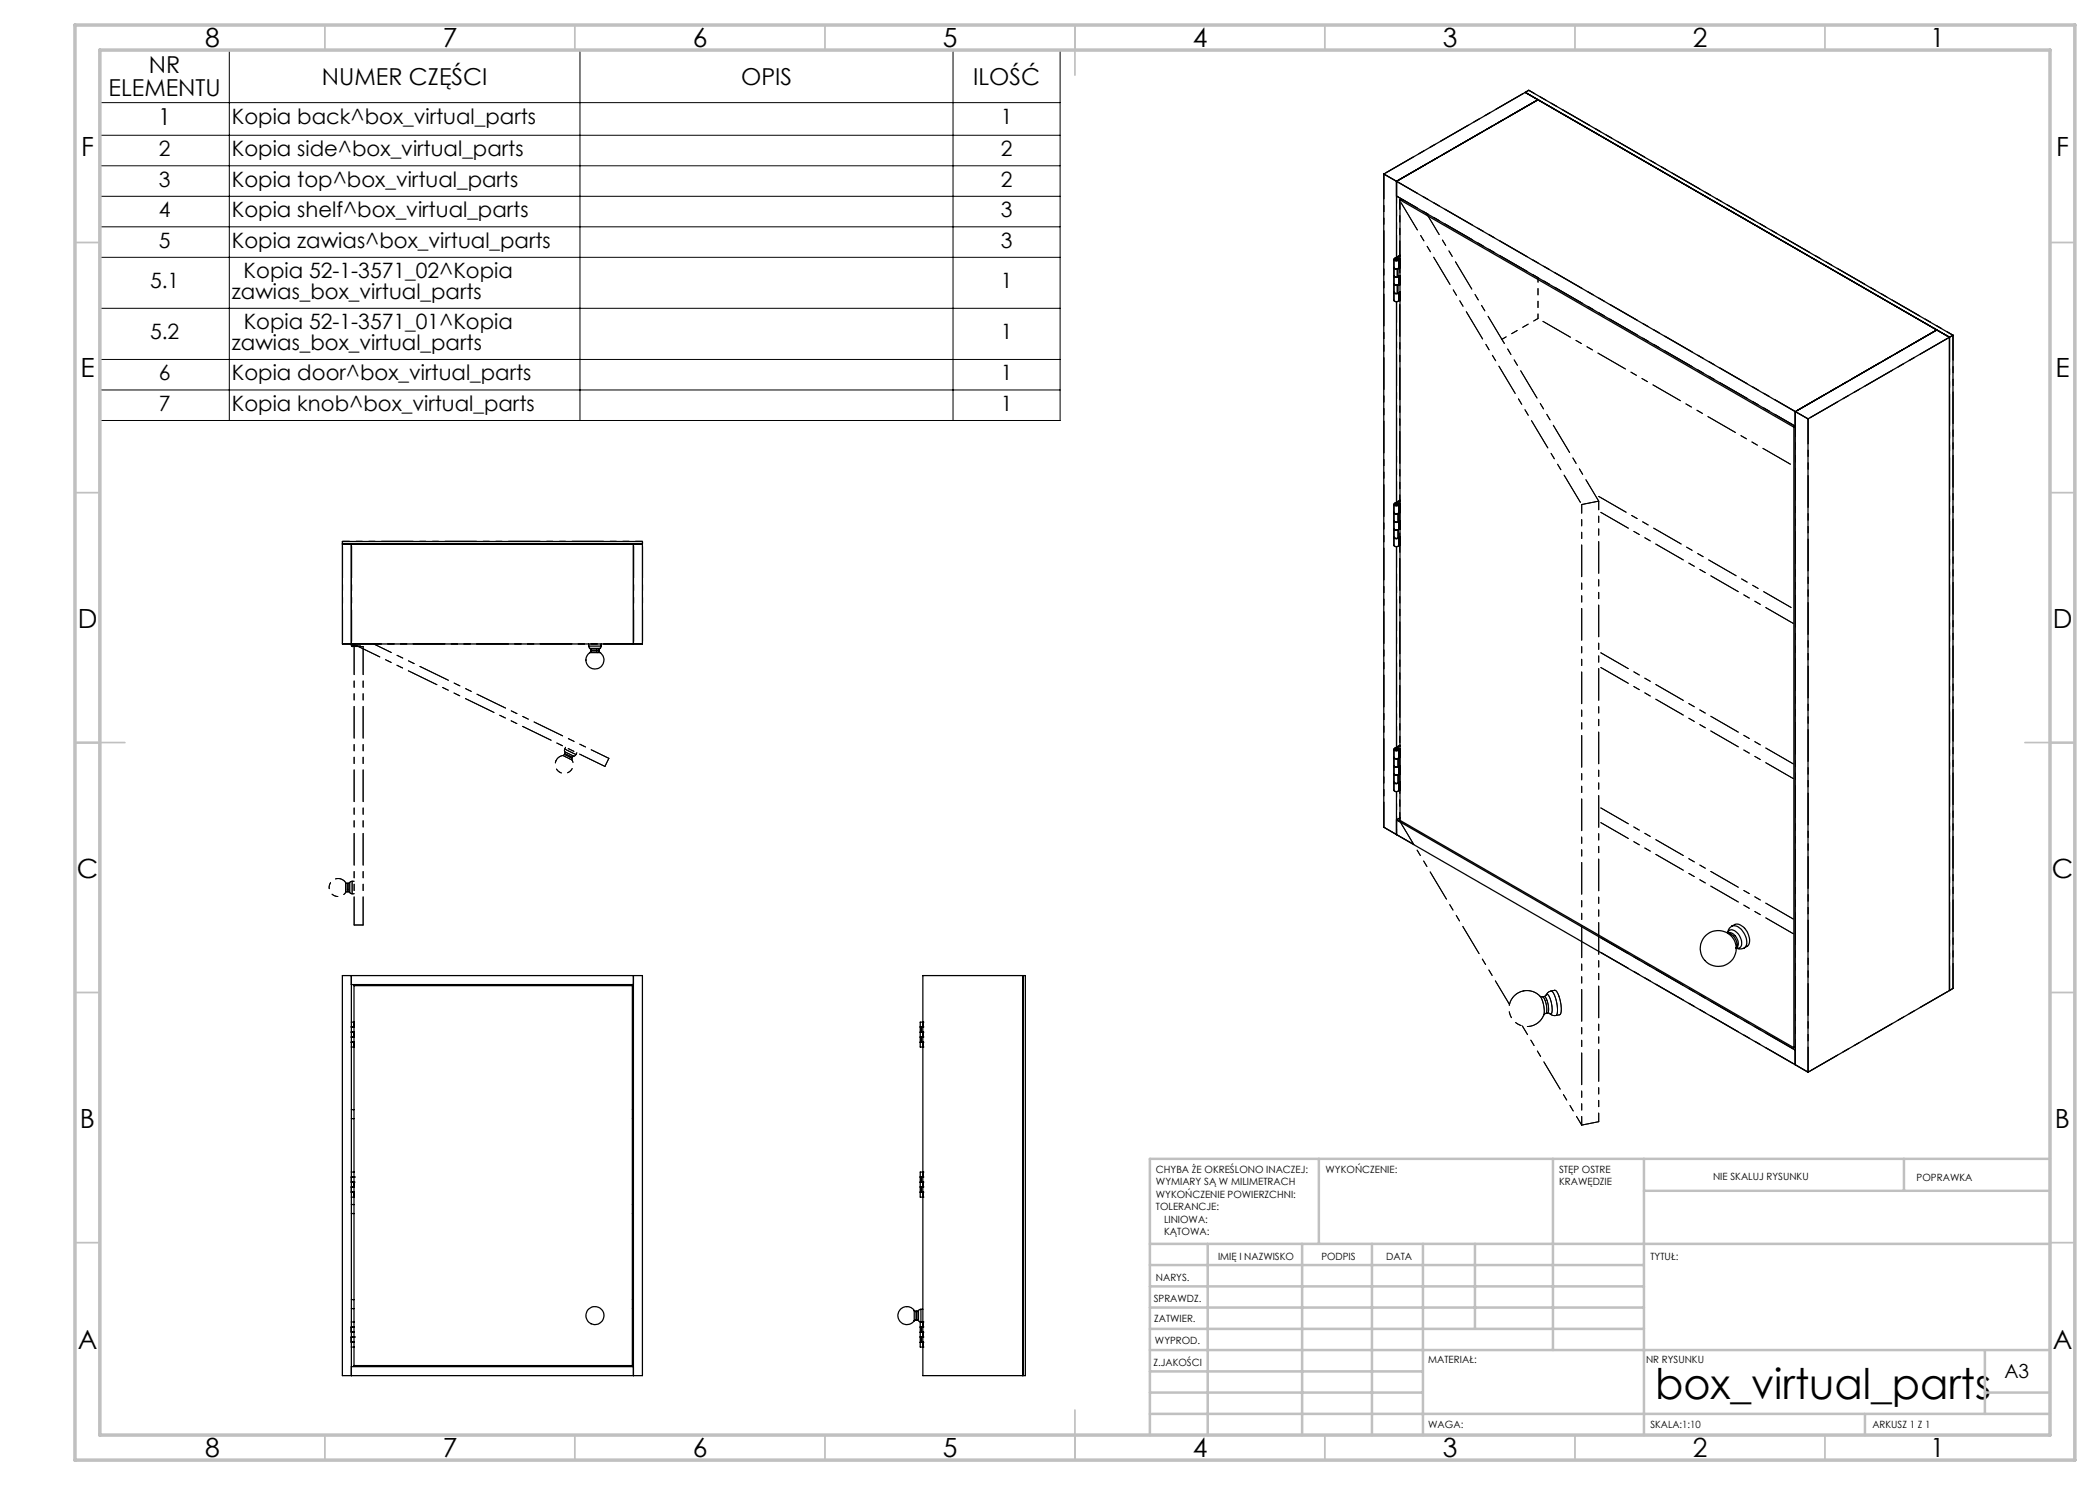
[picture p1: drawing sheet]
<svg xmlns="http://www.w3.org/2000/svg" width="420mm" height="297mm" viewBox="0 0 420 297" stroke-linecap="round" stroke-linejoin="round" font-family="sans-serif">
<g fill="none" stroke="#000" stroke-width=".2">
<path d="M20 10h192v74.1h-192zM45.9 10v74.1M116 10v74.1M190.6 10v74.1M20 27.1h192M20 33.2h192M20 39.3h192M20 20.5h192M20 45.4h192M20 51.5h192M20 61.7h192M20 71.9h192"/>
<path d="M20 78h192"/>
</g>
<g fill="none" stroke="#c0c0c0" stroke-width=".35">
<path d="M65 5v5M115 5v5M165 5v5M215 5v10M265 5v5M315 5v5M365 5v5M15 48.5h5M410 48.5h5M15 98.5h5M410 98.5h5M15 148.5h10"/>
<path d="M405 148.5h10M15 198.5h5M410 198.5h5M15 248.5h5M410 248.5h5M65 287v5M115 287v5M165 287v5M215 282v10M265 287v5M315 287v5M365 287v5"/>
</g>
<g fill="none" stroke="#c0c0c0" stroke-width=".5">
<path d="M263.8 231.8v17M310.6 231.8v38.2M328.8 231.8v55.2M328.8 238.2h81.2M380.8 231.8v6.4M410 231.8h-180v55.2M230 248.8h180M230 257.3h98.8M230 253h98.8M241.5 248.8v38.2M260.4 248.8v38.2M274.4 248.8v38.2"/>
<path d="M284.6 248.8v38.2M295 248.8v17M230 265.8h98.8M230 261.5h98.8M230 278.5h54.6M230 274.3h54.6M230 270h180M397 278.5h13M397 270v12.8M230 282.8h180M373 282.8v4.2"/>
</g>
<path d="M15 5h400v287h-400zM20 10h390v277h-390z" fill="none" stroke="#c0c0c0" stroke-width=".7"/>
<g fill="none" stroke="#000" stroke-width=".25">
<path d="M305 18.5l2.6 1.5-28.3 16.3M305 18.5l84.9 48.9M305 18.5l-28.2 16.3M305 18.5l.8-.4 84.8 49M276.8 34.8l2.5 1.5M276.8 34.8v130.6l2.5 1.5M279.3 39.2l79.8 46.1-.3 .1M279.3 36.3v15.2M279.3 36.3l79.8 46M280 40v124.1l78.8 45.4M280 40l78.8 45.4M280.3 39.8l-.3 .2"/>
<path d="M278.8 58.4l.3 .3 .5-.1M278.8 51.9v8.1a.55 .55 0 0 0 .5 .4 .55 .55 0 0 0 .5-.4v-1.4l-.3 .1h-.4l-.3-.2M279 51.8a.3 .3 0 0 1 .3-.1 .3 .3 0 0 1 .2 .3 .31 .31 0 0 1-.3 .1 .31 .31 0 0 1-.2-.3zM279.6 55.3l-.5 .1-.3-.2a.6 .6 0 0 0 1 .1v1.5M279.6 53.7v1.6M279.6 57v1.6M279.8 53.5a.57 .57 0 0 1-1 0l.3 .3 .5-.1M279.8 56.8a.57 .57 0 0 1-1 0l.3 .2h.5M279.8 51.9v1.6M279.9 51.8v1.6M279.9 55.2v1.5M279.9 58.5v1.5h.1"/>
<path d="M279.9 56.7l.1 .1-.4 .2M279.9 53.4l.1 .1-.4 .2M279.9 51.8l.1 .1M279.9 53.4l-.1 .1M279.9 56.7l-.1 .1M279.9 59.5h-.1M280 51l-1.2 .8a.49 .49 0 0 0 .4 .4 .49 .49 0 0 0 .6-.3l-.4-.3 .1 .2a.25 .25 0 0 1-.2 .3 .25 .25 0 0 1-.3-.3M280 58.4l-.4 .2M280 55.1l-.4 .2M280 51.7l-.1 .1M280 51.2l-1 .6M279.3 60.4v40.1"/>
<path d="M389.9 67.4l-2.6-1.4-28.2 16.3M389.9 67.4l-28.3 16.4M389.9 67.4v130.7M390.6 67.1v130.6l-.7 .4M390.6 67.1l-.7 .3M358.8 85.4v124.1M359.1 82.3v130.7M359.1 82.3l2.5 1.5M361.6 83.8v130.7M68.5 108.3h60v20.5h-60zM68.5 108.8h60M70.3 108.8v20.3a.26 .26 0 0 0 .3 .3 .26 .26 0 0 0 .2-.4 .26 .26 0 0 0-.4-.1"/>
<path d="M126.7 108.8v20M278.8 105.8l.3 .2h.5M278.8 107.4l.1 .2h.7M278.8 100.9v4.8a.55 .55 0 0 0 .5 .3 .55 .55 0 0 0 .5-.3M278.8 107.5l.3 .2 .7-.1M278.8 105.8v3.2a.57 .57 0 0 0 1 0v-1.5M279 100.8a.26 .26 0 0 1 .3-.1 .26 .26 0 0 1 .2 .3h-.5zM279.3 109.3v40.1M279.6 104.3l-.5 .1-.3-.3a.58 .58 0 0 0 1 .2v1.4M279.6 102.7v1.6M279.6 106v1.6M279.8 102.5a.57 .57 0 0 1-1 0l.3 .3 .5-.1"/>
<path d="M279.8 100.9v1.6M279.9 100.8v1.6M279.9 104.2v1.5M279.9 107.5v1.4l.1 .1M279.9 105.7l.1 .1-.4 .2M279.9 102.4l.1 .1-.4 .2M279.9 100.8l.1 .1M279.9 102.4l-.1 .1M279.9 105.7h-.1M279.9 108.5h-.1M280 100l-1.2 .8a.46 .46 0 0 0 .5 .4 .46 .46 0 0 0 .4-.5l-.3-.1 .1 .2a.25 .25 0 0 1-.2 .3 .25 .25 0 0 1-.3-.4M280 107.4l-.4 .2"/>
<path d="M280 104.1l-.4 .2M280 100.7l-.1 .1M280 100.2l-1 .5M70.4 128.8v.3M70.4 128.9h.1M70.4 128.9a.16 .16 0 0 1 .3 .1 .15 .15 0 0 1 0 .2 .15 .15 0 0 1-.3 0v-.1M70.7 128.8v.1M70.8 128.8v.3M117.7 129.2l.3 .5M117.7 129.2h2.5M117.7 128.8v.4M118 130.5a1.79 1.79 0 0 0-.3 2.7 1.79 1.79 0 0 0 2.6 0 1.79 1.79 0 0 0-.3-2.7"/>
<path d="M118 129.7l.1 .3M118 130.5h2M118 129.7h2M118.1 130.2l-.1 .3M118.1 130.2h1.7M118.1 130h1.7M118.1 130v.2M119.8 130.2l.2 .3M119.8 130v.2M120 129.7l-.2 .3M120.2 129.2l-.2 .5M120.2 128.8v.4"/>
<path d="M278.8 154.8l.3 .2h.5M278.8 154.7a.57 .57 0 0 0 1 0M278.8 149.9v8.1a.57 .57 0 0 0 1 0v-1.5M279 149.8a.26 .26 0 0 1 .3-.1 .26 .26 0 0 1 .2 .3h-.5zM279.3 158.3v8.6M279.6 151.7v1.6M279.6 155v1.6M279.8 151.5a.57 .57 0 0 1-1 0l.3 .3 .5-.1M279.8 153.3l-.3 .2h-.4l-.3-.4 .3 .3 .5-.1M279.8 156.6a.58 .58 0 0 1-1-.2l.3 .3 .5-.1M279.8 149.9v1.6M279.8 153.2v1.5"/>
<path d="M279.9 154.7l.1 .1-.4 .2M279.9 151.4l.1 .1-.4 .2M279.9 149.8l.1 .1M279.9 149.8v1.6M279.9 153.2v1.5M279.9 156.5v1.4l.1 .1M279.9 151.4l-.1 .1M279.9 154.7h-.1M279.9 157.4l-.1 .1M280 149l-1.2 .8a.46 .46 0 0 0 .5 .4 .46 .46 0 0 0 .4-.4l-.3-.2 .1 .2a.25 .25 0 0 1-.2 .2 .25 .25 0 0 1-.3-.2M280 156.4l-.4 .2M280 153.1l-.4 .2"/>
<path d="M280 149.7l-.1 .1M280 149.2l-1 .6M279.3 166.9l79.8 46.1M280 163.6l-.7 .4 79.8 46M68.5 195.1h60v80h-60zM70.3 195.1v80M70.3 196.9h56.4M70.8 197.1h55.7v76h-55.7zM126.7 195.1v80M184.6 195.1h20.5v80h-20.5zM204.6 195.1v80M345.6 186.7a2.18 2.18 0 0 1 1.6 2.8"/>
<path d="M345.6 186.6h.1M345.7 186.2a1.32 1.32 0 0 1 2 .6 2.32 2.32 0 0 1 .4 2.7l-.5 .1h-.4a1.45 1.45 0 0 0 0-2.2 1.26 1.26 0 0 0-1.7-.7zM346.4 185.2l-.6 .5-.3 1M346.4 185.2a1.68 1.68 0 0 1 2.5 .5 3.2 3.2 0 0 1 .8 3.4l-.8 .5M346.4 185.2a2.26 2.26 0 0 1 2.5 1.7 2.21 2.21 0 0 1 0 2.7M348.9 189.6l-.8 .2-.9-.2M389.9 198.1l-28.3 16.4M70.3 206.4h.5M70.3 208.4h.5M70.3 207.4h.5M70.3 204.4h.5M70.3 208.5h.5"/>
<path d="M70.3 209.4h.5M70.3 205.4h.5zM70.4 205.4h.1M70.4 206.4h.1M70.4 207.4h.1M70.4 208.4v.1M70.7 205.4h.1M70.7 206.4h.1M70.7 207.4h.1M70.7 208.4v.1M184 208.4h.3M184 207.4h.3"/>
<path d="M184 206.4h.3M184 208.5h.6M184 206.4h.6M184 207.4h.6M184.1 205.4h.1M184.1 206.4h.1M184.1 207.4h.1M184.1 208.4v.1M184.3 205.4v1M184.3 207.4v1M184.3 208.4h.3M184.3 207.4h.3"/>
<path d="M184.3 206.4h.3M184.3 205.4h.3M184.5 205.4h.1M184.5 206.4h.1M184.5 207.4h.1M184.5 208.4v.1M184.6 205.4h-.6h.3M184.6 204.4h-.6v5h.6M184.6 208.5h.1M184.6 206.4h.1M184.6 205.4h.1M184.6 207.4h.1"/>
<path d="M184.6 209.4h.1M184.6 204.4h.1M359.1 209.4l-.3 .1M359.1 213l2.5 1.5M70.3 236.4h.5M70.3 235.4h.5M70.3 238.4h.5M70.3 239.4h.5M70.3 234.4h.5M70.3 235.4h.1M70.3 236.4h.1M70.3 223.7h.5"/>
<path d="M70.3 221.9h.5M70.3 237.4h.5zM70.4 236.4h.1M70.4 235.4h.1M70.4 237.4h.1M70.4 238.4h.1M70.7 235.4h.1M70.7 236.4h.1M70.7 237.4h.1M70.7 238.4h.1M70.8 235.4h.1M70.8 236.4h.1"/>
<path d="M126.5 223.7h.2M126.5 221.9h.2M184 238.4h.3M184 238.4h.6M184.1 236.4h.1M184.1 235.4h.1M184.1 237.4h.1M184.1 238.4h.1M184.3 235.4h-.3h.6M184.3 236.4h-.3h.6M184.3 235.4v1M184.3 237.4v1"/>
<path d="M184.3 238.4h.3M184.3 237.4h.3M184.3 236.4h.3M184.3 235.4h.3M184.5 235.4h.1M184.5 236.4h.1M184.5 237.4h.1M184.5 238.4h.1M184.6 237.4h-.6h.3M184.6 234.4h-.6v5h.6M184.6 236.4h.1M184.6 235.4h.1"/>
<path d="M184.6 238.4h.1M184.6 237.4h.1M184.6 239.4h.1M184.6 234.4h.1M70.3 242.7h.5M70.3 240.9h.5M70.3 259.9h.5M126.5 242.7h.2M126.5 240.9h.2M126.5 259.9h.2M70.3 266.4h.5M70.3 265.4h.5"/>
<path d="M70.3 268.4h.5zM70.3 267.4h.5zM70.3 264.4h.5M70.3 269.4h.5M70.3 261.7h.5M70.3 273.3h56.4M70.4 267.4h.1M70.4 265.4h.1M70.4 266.4h.1M70.4 268.4v.1M70.7 267.4h.1M70.7 265.4h.1"/>
<path d="M70.7 266.4h.1M70.7 268.4v.1M70.8 267.4h.1M126.5 261.7h.2M182.8 262.1a1.79 1.79 0 0 0-2.6-.3 1.79 1.79 0 0 0 0 2.7 1.79 1.79 0 0 0 2.6-.3M182.8 262.1l.4 .2M182.8 262.1v2.1M183.2 264l-.4 .2M183.2 262.3v1.7M183.2 262.3h.2M183.2 264h.2M183.4 264l.3 .1"/>
<path d="M183.4 262.3v1.7M183.7 264.1l.5 .3M183.7 262.1l-.3 .2M183.7 262.1v2M184 266.4h.3M184 265.4h.3M184 266.4h.6M184 265.4h.6M184.1 267.4h.1M184.1 265.4h.1M184.1 266.4h.1M184.1 268.4v.1"/>
<path d="M184.2 261.9l-.5 .2M184.2 261.9v2.5M184.2 261.9h.4M184.2 264.4h.4M184.3 267.4h-.3h.6M184.3 268.4h-.3l.6 .1M184.3 268.4h.3M184.3 265.4v1M184.3 267.4v1M184.3 267.4h.3M184.3 266.4h.3M184.3 265.4h.3"/>
<path d="M184.5 267.4h.1M184.5 265.4h.1M184.5 266.4h.1M184.5 268.4v.1M184.6 264.4h-.6v5h.6M184.6 267.4h.1M184.6 268.5h.1M184.6 265.4h.1M184.6 266.4h.1M184.6 264.4h.1M184.6 269.4h.1"/>
<circle cx="70.5" cy="129.1" r=".15"/>
<circle cx="343.6" cy="189.7" r="3.6"/>
<circle cx="119" cy="263.1" r="1.8"/>
</g>
<g fill="none" stroke="#000" stroke-width=".2" stroke-dasharray="6.3 1.3 1.3 1.3 1.3 1.3">
<path d="M305.1 18.5l.7-.4M307.6 19.9l-2.5-1.4M279.3 36.3v2.9M279.3 36.3l-2.5-1.5M278.8 53.5v1.6M278.8 56.8v1.6M278.8 51.9v1.6M278.8 55.2v1.5M278.8 58.4v1.6M278.8 55.1l.3 .3h.4M278.8 58.4l.3 .3h.4M278.8 53.5a.57 .57 0 0 0 1 0"/>
<path d="M278.8 56.7a.57 .57 0 0 0 1 0M278.9 51.7l1.1-.6M279.1 51.7l.9-.5M279.2 51.7l.3 .1a.22 .22 0 0 1-.2 .2 .22 .22 0 0 1-.2-.3h.1M279.4 51.7l.2 .1a.24 .24 0 0 1-.3 .2 .24 .24 0 0 1-.2-.3M279.4 51.7v-.1M279.4 51.6l.3 .1a.45 .45 0 0 1-.4 .5 .45 .45 0 0 1-.5-.4l.1-.1M279.5 57v1.7M279.5 57l.5-.1M279.5 53.8v1.6M279.5 53.8l.5-.1M279.5 53.8h-.4l-.3-.3"/>
<path d="M279.5 57h-.4l-.3-.2M279.7 55.4l-.6 .1-.3-.3M279.7 58.6l-.6 .1-.3-.3M279.8 53.6h.1M279.8 56.8h.1M279.8 56.8v.1M279.8 53.5v.1M279.8 53.6v-.1M279.8 56.9v-.1M279.8 53.5v-1.6M279.8 56.7v-1.4M279.8 59.5l.1-.1"/>
<path d="M279.9 51.9h.1M279.9 51.9l.1 .1M279.9 51.9v1.7M279.9 53.6h-.2M279.9 55.3v1.5M279.9 56.8l-.2 .1M279.9 58.6v1.5M280 40.1l.7-.1M280 58.6l-.5 .1M280 56.9v-1.6M280 55.3l-.5 .1M280 53.7v-1.7"/>
<path d="M280 53.7l-.1-.1M280 56.9l-.1-.1M279.8 60v-1.4M279.8 60a.58 .58 0 0 1-1 0M280 60.2v-1.6M280 60.2l-.1-.1M389.9 67.4l-2.5-1.4M389.9 67.4l.7-.4M359.1 82.3v2.9M361.6 83.8l-2.5-1.5M68.5 108.8v-.5M70.3 108.8h-1.8"/>
<path d="M128.5 108.8h-1.8M128.5 108.8v-.5M278.8 102.5v1.6M278.8 105.8v1.6M278.8 100.9v1.6M278.8 104.2v1.5M278.8 107.4v1.6M278.8 104.1l.3 .3 .5-.1M278.8 107.4l.3 .3 .5-.1M278.8 102.5a.57 .57 0 0 0 1 0M278.8 105.7a.57 .57 0 0 0 1 0M278.9 100.7l1.1-.6"/>
<path d="M279.1 100.7l.5 .1a.25 .25 0 0 1-.3 .2 .25 .25 0 0 1-.2-.3M279.1 100.7l.9-.5M279.4 100.7l.2 .1a.24 .24 0 0 1-.3 .2 .24 .24 0 0 1-.2-.3M279.4 100.7v-.1M279.4 100.6l.3 .1a.45 .45 0 0 1-.4 .5 .45 .45 0 0 1-.5-.4l.1-.1M279.6 106v1.6M279.6 106l.4-.2M279.6 102.7v1.6M279.6 102.7l.4-.2M279.6 102.7l-.5 .1-.3-.3M279.6 106h-.5l-.3-.3M279.8 104.3a.58 .58 0 0 1-1-.1"/>
<path d="M279.8 107.5a.58 .58 0 0 1-1-.1M279.8 102.5v-1.6M279.8 105.7v-1.4M279.8 109v-1.5M279.8 108.5l.1-.1M279.8 109a.58 .58 0 0 1-1 0M279.9 100.8h.1M279.9 100.8v1.6M279.9 100.8l.1-.1M279.9 102.4l-.1 .1M279.9 104.2v1.5M279.9 105.7h-.1"/>
<path d="M279.9 107.5v1.4M280 107.4l-.4 .2M280 104.2l-.4 .1M280 102.4h-.1M280 105.7h-.1M280 109l-.1-.1M316.3 100.9l3.4-.7M70.3 129.1v-.3M70.3 128.8h-1.8M70.4 128.9v-.1M70.4 129.1v-.3M70.4 129h.3a.15 .15 0 0 1-.1 .2 .15 .15 0 0 1-.2-.1v-.1"/>
<path d="M70.4 128.8a.25 .25 0 0 1 .4 .2 .25 .25 0 0 1-.2 .3 .25 .25 0 0 1-.3-.2M70.5 128.9a.15 .15 0 0 1 .2 .1 .15 .15 0 0 1-.1 .2l-.2-.1M70.5 128.9l-.1-.1M70.6 128.9a.15 .15 0 0 1 .1 .2 .15 .15 0 0 1-.3 0 .15 .15 0 0 1 .1-.2h.1M70.6 129.3h.2M70.7 128.8v.1M70.8 129.2l.1-.3M70.8 129.1v-.3M70.8 128.9v-.1M70.8 128.9l.1-.1M70.8 128.9h.1M70.8 129.3h1.8"/>
<path d="M70.8 129.2v.1M70.8 129.2h1.3M70.8 129.2h.1M70.9 128.9l.1-.1M72.1 129.2v.1M128.5 128.8h-1.8M112.6 151.1a1.8 1.8 0 0 0-1.4 1M112.6 151.1l1.3 .6M112.9 150.9l-.3 .2M112.9 150.9l1.1 .5M112.9 149.8v.6M112.9 149.8l2.3 1.1"/>
<path d="M112.9 150.4l.1 .3M113 150.7l-.1 .2M113 150.7l1 .5M113.1 149.5l-.2 .3M113.9 151.7l.5 .3M114 151.4l.4 .2M114 151.2l.5 .3M114.4 151.6l.1-.1M114.4 152v-.4M114.5 151.5l.3-.3M114.8 151.2l.4-.3M114.8 151.2l-1.9-.8"/>
<path d="M115.2 150.9l.2-.3M121 153.3l.8-1.6M278.8 151.5v1.6M278.8 154.8v1.6M278.8 149.9v1.5M278.8 153.2v1.5M278.8 156.4v1.6M278.8 153.1l.3 .3 .5-.1M278.8 156.4l.3 .3 .5-.1M278.8 151.4a.57 .57 0 0 0 1 0M278.8 154.7a.57 .57 0 0 0 1 0M278.9 149.7l1.1-.6"/>
<path d="M279.1 149.7l.5 .1a.25 .25 0 0 1-.3 .2 .25 .25 0 0 1-.2-.3M279.1 149.7l.9-.5M279.4 149.7l.2 .1a.24 .24 0 0 1-.3 .2 .24 .24 0 0 1-.2-.3M279.4 149.7v-.1M279.4 149.6l.3 .1a.45 .45 0 0 1-.4 .4 .45 .45 0 0 1-.5-.4h.1M279.6 155v1.6M279.6 155l.4-.2M279.6 151.7v1.6M279.6 151.7l.4-.2M279.6 151.7l-.5 .1-.3-.3M279.6 155h-.5l-.3-.3M279.8 153.3a.58 .58 0 0 1-1-.2"/>
<path d="M279.8 156.5a.58 .58 0 0 1-1-.1M279.8 151.4v-1.5M279.8 154.7v-1.5M279.8 158v-1.5M279.8 157.5l.1-.1M279.8 158a.58 .58 0 0 1-1 0M279.9 149.8h.1M279.9 149.8v1.6M279.9 149.8l.1-.1M279.9 151.4h-.1M279.9 153.2v1.5M279.9 154.7h-.1"/>
<path d="M279.9 156.5v1.4M280 156.4l-.4 .2M280 153.1l-.4 .2M280 151.4h-.1M280 154.7h-.1M280 158l-.1-.1M69.1 176.5a1.8 1.8 0 0 0-1.5-.8M69.1 178.5l.3-.1M69.1 177.9v.6M69.1 176.5v1.4M69.4 176.7l-.3-.2M69.4 178.4h.2"/>
<path d="M69.4 177.9v.5M69.4 176.7v1.2M69.6 178.4l.3 .1M69.6 176.7h-.2M69.6 177.9v.5M69.6 176.7v1.2M69.9 178.5l.5 .3M69.9 176.5l-.3 .2M69.9 178.5v-2M70.4 178.8h.4M70.4 176.3l-.5 .2M70.4 176.3v2.5"/>
<path d="M70.8 176.3h-.4M279.3 164l.8 .4M279.3 164v2.9M279.3 166.9l3.4 2M279.3 166.9l-2.5-1.5M280 163.6l-.7 .4M70.8 185h1.8M308 199.3a3.6 3.6 0 0 0-3.3-1.1M308 199.3l.5 .8M308.5 199.4l-.5-.1M308.5 199.4l.2 .1 .4 .7M308.8 199.3l-.3 .1"/>
<path d="M308.8 199.3l.3 .1 .3 .7M309.2 199l-.4 .3M310.2 198.2a3.2 3.2 0 0 1 1.2 2.6 2.72 2.72 0 0 1-.2 2.3M310.2 198.2l-.6 .3-.4 .6M311 198.1l-.8 .1M311 198.1l.4 .3 .4 .8M311.8 199.2a5.8 5.8 0 0 1 .2 3.7l-.1 .1M389.9 198.1l.7-.4M308.5 200.1a5.6 5.6 0 0 1 .3 2.8M308.8 203l.3-.3M308.8 202.9v.1M309.1 200.2a2.98 2.98 0 0 1 0 2.5"/>
<path d="M309.1 202.7l.4-.1M309.4 200.1a2.98 2.98 0 0 1 .1 2.5M309.5 202.6l.4 .1M309.9 202.7l.7 .4h.6M309.9 202.7l.3 .1a4.4 4.4 0 0 0-.7-3.9l-.3 .1M311.2 203.1l.7-.1M359.1 210v3M361.6 214.4l-2.5-1.4M316.3 225l3.4-.7"/>
</g>
<path d="M111.2 152.1a1.8 1.8 0 0 0 1.7 2.6 1.8 1.8 0 0 0 1.5-2.7M67.6 175.7a1.8 1.8 0 0 0-1.6 2.6 1.8 1.8 0 0 0 3.1 .2" fill="none" stroke="#000" stroke-width=".2" stroke-dasharray="6.3 1.3 1.3 1.3 1.3 1.3" stroke-dashoffset="5.8"/>
<path d="M70.8 129.3v55.7M70.9 128.9l50.1 24.4M72.6 129.3v55.7" fill="none" stroke="#000" stroke-width=".2" stroke-dasharray="6.3 1.3 1.3 1.3 1.3 1.3" stroke-dashoffset=".7"/>
<path d="M126.7 108.8h-56.4M70.3 128.8h56.4" fill="none" stroke="#000" stroke-width=".2" stroke-dasharray="6.3 1.3 1.3 1.3 1.3 1.3" stroke-dashoffset=".4"/>
<g fill="none" stroke="#000" stroke-width=".2" stroke-dasharray="6.3 1.3 1.3 1.3 1.3 1.3" stroke-dashoffset="-.5">
<path d="M305.1 18.5l-28.3 16.3M307.6 19.9l-28.3 16.4M280 40.1l36.3 60.8M387.4 66l-28.3 16.3M389.9 67.4l-28.3 16.4M359.1 82.3l28.3-16.3M68.5 108.8v20M70.3 108.8v20M126.7 108.8v20M128.5 108.8v20M319.7 102.2l39.4 22.7M126.7 128.8v-20"/>
<path d="M319.7 130.3l39.4 22.7M319.7 133.3l39.4 22.7M319.7 161.3l39.4 22.7M319.7 164.3l39.4 22.7M319.7 187.3l39.4 22.7M319.7 190.2l39.4 22.8M361.6 214.4l28.3-16.3"/>
</g>
<path d="M128.5 108.8h-60M128.5 108.3h-60" fill="none" stroke="#000" stroke-width=".2" stroke-dasharray="6.3 1.3 1.3 1.3 1.3 1.3" stroke-dashoffset="4.9"/>
<path d="M74.7 128.8l47.1 22.9" fill="none" stroke="#000" stroke-width=".2" stroke-dasharray="6.3 1.3 1.3 1.3 1.3 1.3" stroke-dashoffset="2.4"/>
<path d="M304.7 198.2a3.6 3.6 0 0 0-2 5.9 3.6 3.6 0 0 0 6.1-1.2" fill="none" stroke="#000" stroke-width=".2" stroke-dasharray="6.3 1.3 1.3 1.3 1.3 1.3" stroke-dashoffset="2"/>
<path d="M276.8 34.8v130.6M285.3 42.6l34.4 57.6M359.1 82.3v130.7M361.6 83.8v130.6M389.9 198.1v-130.7M390.6 197.7v-130.7" fill="none" stroke="#000" stroke-width=".2" stroke-dasharray="6.3 1.3 1.3 1.3 1.3 1.3" stroke-dashoffset="1.4"/>
<path d="M280 40.1v124.1M316.3 100.9v124.1M319.7 100.2v124.1" fill="none" stroke="#000" stroke-width=".2" stroke-dasharray="6.3 1.3 1.3 1.3 1.3 1.3" stroke-dashoffset="4.6"/>
<path d="M280 164.2l21.9 36.7" fill="none" stroke="#000" stroke-width=".2" stroke-dasharray="6.3 1.3 1.3 1.3 1.3 1.3" stroke-dashoffset=".9"/>
<path d="M304.5 205.2l11.8 19.8" fill="none" stroke="#000" stroke-width=".2" stroke-dasharray="6.3 1.3 1.3 1.3 1.3 1.3" stroke-dashoffset="4.3"/>
<path d="M318.9 98.8l40.2 23.2" fill="none" stroke="#000" stroke-width=".2" stroke-dasharray="6.3 1.3 1.3 1.3 1.3 1.3" stroke-dashoffset="-1"/>
<path d="M307.6 63.7l-7.2 4.2M307.6 63.7v-8.2" fill="none" stroke="#000" stroke-width=".2" stroke-dasharray="6.3 1.3 1.3 1.3 1.3 1.3" stroke-dashoffset="5.4"/>
<path d="M359.1 93.4l-51.5-29.7" fill="none" stroke="#000" stroke-width=".2" stroke-dasharray="6.3 1.3 1.3 1.3 1.3 1.3" stroke-dashoffset="-1.1"/>
<path d="M279.3 36.3l79.8 46M279.3 39.2l79.8 46M387.4 66l-79.8-46.1" fill="none" stroke="#000" stroke-width=".2" stroke-dasharray="6.3 1.3 1.3 1.3 1.3 1.3" stroke-dashoffset="1.6"/>
<path d="M279.3 36.3v15.1" fill="none" stroke="#000" stroke-width=".2" stroke-dasharray="6.3 1.3 1.3 1.3 1.3 1.3" stroke-dashoffset="1.9"/>
<path d="M279.3 60.3v40.1M279.3 109.3v40.1" fill="none" stroke="#000" stroke-width=".2" stroke-dasharray="6.3 1.3 1.3 1.3 1.3 1.3" stroke-dashoffset="2.2"/>
<path d="M279.3 158.3v8.6" fill="none" stroke="#000" stroke-width=".2" stroke-dasharray="6.3 1.3 1.3 1.3 1.3 1.3" stroke-dashoffset="5.2"/>
<path d="M389.9 67.4l-84.8-48.9M390.6 67l-84.8-48.9" fill="none" stroke="#000" stroke-width=".2" stroke-dasharray="6.3 1.3 1.3 1.3 1.3 1.3" stroke-dashoffset="5"/>
<text font-size="8.5" x="331" y="279.7">box_virtual_parts</text>
<g font-size="5.3">
<text x="41" y="9.5">8</text>
<text x="88.5" y="9.5">7</text>
<text x="138.5" y="9.5">6</text>
<text x="188.5" y="9.5">5</text>
<text x="238.5" y="9.5">4</text>
<text x="288.5" y="9.5">3</text>
<text x="338.5" y="9.5">2</text>
<text x="386" y="9.5">1</text>
<text x="16.2" y="31.3">F</text>
<text x="411.2" y="31.3">F</text>
<text x="16.1" y="75.5">E</text>
<text x="411.1" y="75.5">E</text>
<text x="15.5" y="125.5">D</text>
<text x="410.5" y="125.5">D</text>
<text x="15.4" y="175.5">C</text>
<text x="410.4" y="175.5">C</text>
<text x="16" y="225.5">B</text>
<text x="411" y="225.5">B</text>
<text x="15.5" y="269.8">A</text>
<text x="410.5" y="269.8">A</text>
<text x="41" y="291.5">8</text>
<text x="88.5" y="291.5">7</text>
<text x="138.5" y="291.5">6</text>
<text x="188.5" y="291.5">5</text>
<text x="238.5" y="291.5">4</text>
<text x="288.5" y="291.5">3</text>
<text x="338.5" y="291.5">2</text>
<text x="386" y="291.5">1</text>
</g>
<g font-size="4.7">
<text x="29.8" y="14.7">NR</text>
<text x="64.4" y="16.9">NUMER CZĘŚCI</text>
<text x="148.2" y="16.9">OPIS</text>
<text x="194.6" y="16.9">ILOŚĆ</text>
<text x="21.7" y="19.2">ELEMENTU</text>
<text x="31.6" y="25">1</text>
</g>
<g font-size="4.2">
<text x="46.4" y="24.9">Kopia back^box_virtual_parts</text>
<text x="200.2" y="24.9">1</text>
<text x="31.8" y="31.2">2</text>
<text x="46.4" y="31.2">Kopia side^box_virtual_parts</text>
<text x="200.2" y="31.2">2</text>
<text x="31.8" y="37.3">3</text>
<text x="46.4" y="37.3">Kopia top^box_virtual_parts</text>
<text x="200.2" y="37.3">2</text>
<text x="31.8" y="43.4">4</text>
<text x="46.4" y="43.4">Kopia shelf^box_virtual_parts</text>
<text x="200.2" y="43.4">3</text>
<text x="31.8" y="49.5">5</text>
<text x="46.4" y="49.5">Kopia zawias^box_virtual_parts</text>
<text x="200.2" y="49.5">3</text>
<text x="30" y="57.7">5.1</text>
<text x="46.4" y="59.7">zawias_box_virtual_parts</text>
<text x="48.7" y="55.6">Kopia 52-1-3571_02^Kopia</text>
<text x="200.2" y="57.7">1</text>
<text x="48.7" y="65.8">Kopia 52-1-3571_01^Kopia</text>
<text x="30" y="67.9">5.2</text>
<text x="46.4" y="69.9">zawias_box_virtual_parts</text>
<text x="200.2" y="67.9">1</text>
<text x="31.8" y="76">6</text>
<text x="46.4" y="76">Kopia door^box_virtual_parts</text>
<text x="200.2" y="76">1</text>
<text x="31.8" y="82.2">7</text>
<text x="46.4" y="82.2">Kopia knob^box_virtual_parts</text>
<text x="200.2" y="82.2">1</text>
</g>
<text font-size="3.9" x="400.9" y="275.5">A3</text>
<g font-size="2">
<text x="231.2" y="234.6">CHYBA ŻE OKREŚLONO INACZEJ:</text>
<text x="231.2" y="237.1">WYMIARY SĄ W MILIMETRACH</text>
<text x="231.2" y="239.6">WYKOŃCZENIE POWIERZCHNI:</text>
<text x="265.1" y="234.6">WYKOŃCZENIE:</text>
<text x="311.8" y="234.6">STĘP OSTRE</text>
<text x="311.8" y="237.1">KRAWĘDZIE</text>
<text x="342.6" y="236">NIE SKALUJ RYSUNKU</text>
<text x="383.3" y="236.2">POPRAWKA</text>
<text x="231.2" y="242.1">TOLERANCJE:</text>
<text x="232.8" y="244.6">LINIOWA:</text>
<text x="232.8" y="247.1">KĄTOWA:</text>
<text x="243.6" y="251.9">IMIĘ I NAZWISKO</text>
<text x="264.3" y="251.9">PODPIS</text>
<text x="277.2" y="251.9">DATA</text>
<text x="330.1" y="251.9">TYTUŁ:</text>
<text x="231.2" y="256.1">NARYS.</text>
<text x="230.7" y="260.3">SPRAWDZ.</text>
<text x="230.8" y="264.4">ZATWIER.</text>
<text x="231" y="268.8">WYPROD.</text>
<text x="230.7" y="273.1">Z.JAKOŚCI</text>
<text x="285.6" y="272.5">MATERIAŁ:</text>
<text x="329.2" y="272.7">NR RYSUNKU</text>
<text x="285.6" y="285.5">WAGA:</text>
<text x="330.1" y="285.6">SKALA:1:10</text>
<text x="374.5" y="285.6">ARKUSZ 1 Z 1</text>
</g>
</svg>
